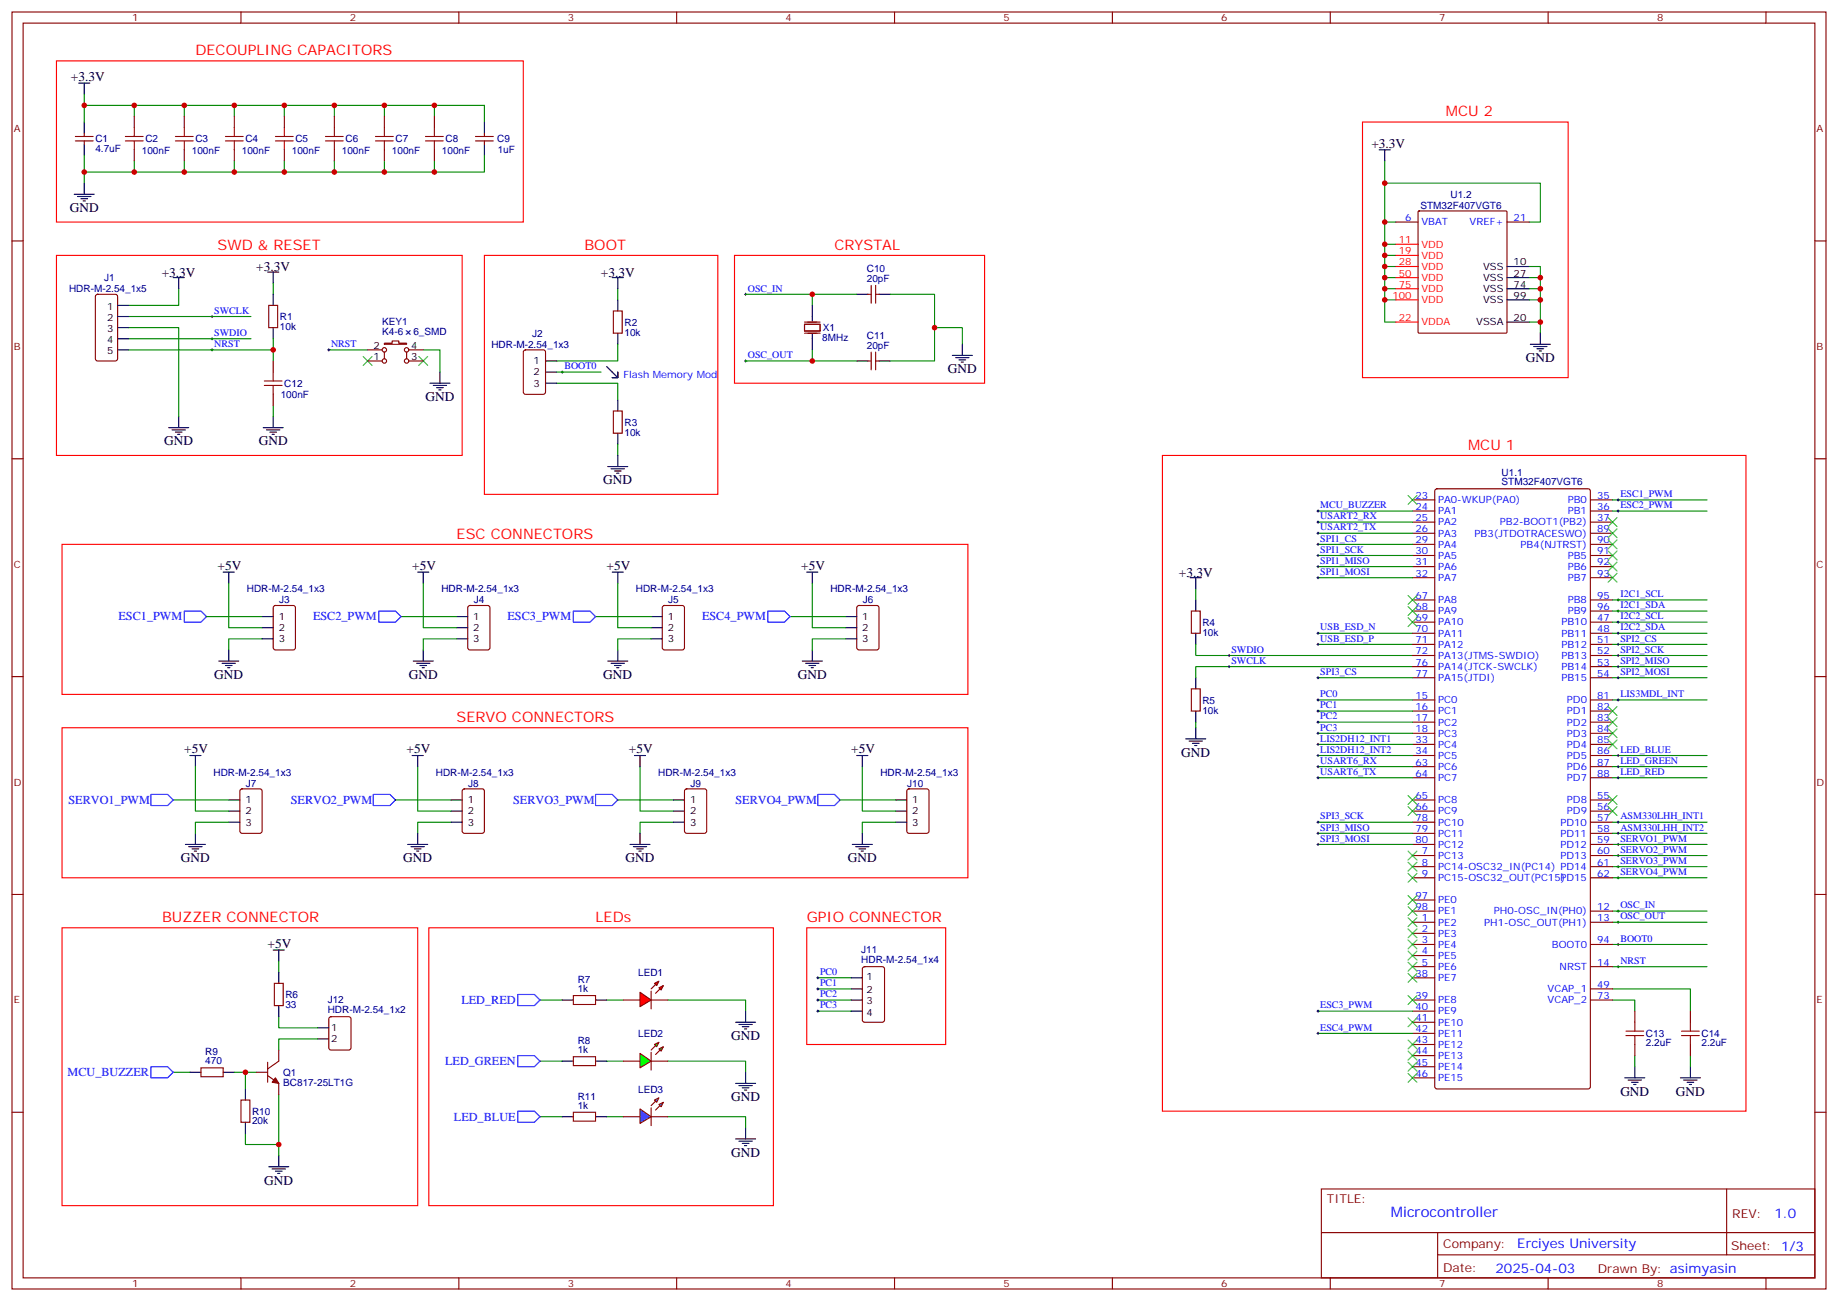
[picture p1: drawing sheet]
<svg xmlns="http://www.w3.org/2000/svg" width="583mm" height="413mm" viewBox="0 0 583 413" stroke-linecap="round" stroke-linejoin="round" font-family="sans-serif">
<g fill="none" stroke="#870000" stroke-width=".35">
<path d="M3.8 3.8h575.7v405.4h-575.7zM7.3 7.3h568.7v398.3h-568.7zM76.5 3.8v3.5M145.6 3.8v3.5M214.8 3.8v3.5M283.9 3.8v3.5M353.1 3.8v3.5M422.2 3.8v3.5M491.3 3.8v3.5M560.5 3.8v3.5M42.6 37v3.5M58.5 37v3.5"/>
<path d="M74.4 37v3.5M90.2 37v3.5M106.1 37v3.5M122 37v3.5M137.9 37v3.5M23.9 44.7h5.7M23.9 43.3h5.7M26.7 42.3v1M26.7 44.7v1.1M42.6 47.6v3.5M58.5 47.6v3.5M74.4 47.6v3.5"/>
<path d="M90.2 47.6v3.5M106.1 47.6v3.5M122 47.6v3.5M137.9 47.6v3.5M150.9 44.7h5.7M150.9 43.3h5.7M153.7 42.3v1M153.7 44.7v1.1M3.8 76.5h3.5M443 70.5h7.1M450.1 67.1l.3-.1h27.5l.3 .1 .1 38.3-.2 .3-27.7 .1-.3-.2zM478.3 70.5h7.1"/>
<path d="M576 76.5h3.5M30.5 93.6l.5-.2h5.6l.7 .4v20.1l-.4 .6-5.9 .1-.7-.5v-20zM85.3 96.9h2.8v7.1h-2.8zM194.7 98.7h2.8v7.1h-2.8zM275.4 93.4h1.1M276.5 90.6v5.6M277.9 90.6v5.6M277.9 93.4h1.1M86.7 114.6v3.5M116.7 114.6h4.6M116.7 111.1h4.6M122 108.9h2.5v-.7h2.1v.7h2.4v.4h-7z"/>
<path d="M122 111.8v2.1M129 111.8v2.1M129.8 114.6h4.5M129.8 111.1h4.5M166.3 111.3l.5-.2h5.6l.7 .4v13l-.4 .6-5.9 .1-.7-.5v-12.9zM255.3 102.9h5v2.2h-5zM255.3 102.2h5M255.3 105.8h5M275.4 114.6h1.1M276.5 111.8v5.6M277.9 111.8v5.6M277.9 114.6h1.1"/>
<path d="M86.7 125.2v3.5M194.7 130.5h2.8v7h-2.8zM3.8 145.6h3.5M448.3 158.7h7.1M455.6 155.4l.5-.2h47.9l.7 .4 .1 189.3-.5 .7-48.2 .1-.7-.5v-189.3zM504.8 158.7h7M576 145.6h3.5M448.3 162.2h7.1M448.3 165.7h7.1M448.3 169.3h7.1M448.3 172.8h7.1M448.3 176.3h7.1"/>
<path d="M448.3 179.8h7.1M504.8 162.2h7M504.8 165.7h7M504.8 169.3h7M504.8 172.8h7M504.8 176.3h7M504.8 179.8h7M86.9 192.4l.5-.2h5.7l.6 .4 .1 13-.5 .6-5.9 .1-.6-.5-.1-12.9zM148.7 192.4l.5-.2h5.6l.6 .4 .1 13-.5 .6-5.8 .1-.7-.5-.1-12.9zM210.4 192.4l.5-.2h5.6l.7 .4v13l-.4 .6-5.9 .1-.7-.5v-12.9zM272.2 192.4l.4-.2h5.7l.6 .4 .1 13-.5 .6-5.9 .1-.6-.5-.1-12.9zM378.1 194h2.8v7h-2.8z"/>
<path d="M448.3 183.4h7.1M448.3 197.5h7.1M448.3 190.4h7.1M448.3 194h7.1M504.8 183.4h7M504.8 197.5h7M504.8 190.4h7M504.8 194h7M3.8 214.8h3.5M378.1 218.7h2.8v7h-2.8zM448.3 201h7.1M448.3 204.5h7.1"/>
<path d="M448.3 208.1h7.1M448.3 211.6h7.1M448.3 215.1h7.1M504.8 201h7M504.8 204.5h7M504.8 208.1h7M504.8 211.6h7M504.8 215.1h7M576 214.8h3.5M448.3 222.2h7.1M448.3 225.7h7.1M448.3 229.2h7.1"/>
<path d="M448.3 232.8h7.1M448.3 236.3h7.1M448.3 239.8h7.1M504.8 222.2h7M504.8 225.7h7M504.8 229.2h7M504.8 232.8h7M504.8 236.3h7M504.8 239.8h7M76.4 250.6l.4-.2h5.7l.6 .4 .1 13-.5 .7h-5.9l-.6-.4-.1-13zM146.9 250.6l.5-.2h5.6l.7 .4v13l-.4 .7h-5.9l-.7-.4v-13zM217.5 250.6l.4-.2h5.7l.6 .4 .1 13-.5 .7h-5.9l-.6-.4-.1-13z"/>
<path d="M288 250.6l.5-.2h5.6l.7 .4 .1 13-.5 .7h-5.9l-.6-.4-.1-13zM448.3 253.9h7.1M448.3 257.5h7.1M448.3 243.3h7.1M448.3 246.9h7.1M504.8 253.9h7M504.8 257.5h7M504.8 243.3h7M504.8 246.9h7M448.3 271.6h7.1M448.3 275.1h7.1M448.3 278.6h7.1"/>
<path d="M448.3 261h7.1M448.3 264.5h7.1M448.3 268h7.1M504.8 271.6h7M504.8 275.1h7M504.8 278.6h7M504.8 261h7M504.8 264.5h7M504.8 268h7M3.8 283.9h3.5M448.3 292.7h7.1M448.3 296.3h7.1"/>
<path d="M448.3 299.8h7.1M448.3 285.7h7.1M448.3 289.2h7.1M504.8 292.7h7M504.8 299.8h7M504.8 289.2h7M576 283.9h3.5M87.1 312.1h2.8v7.1h-2.8zM182 316h7v2.8h-7zM273.9 307.1l.5-.3h5.6l.7 .5v16.5l-.4 .6-5.9 .1-.7-.5v-16.4zM448.3 303.3h7.1M448.3 306.8h7.1"/>
<path d="M448.3 310.4h7.1M448.3 317.4h7.1M504.8 306.8h7M504.8 317.4h7M504.8 313.9h7M63.8 338.9h7v2.9h-7zM84.9 337.2v6.3M88.5 333.3v3.5l-3.6 2.5M104.6 322.9l.5-.2h5.6l.7 .5v9.4l-.5 .6-5.8 .1-.7-.5v-9.4zM182 335.4h7v2.8h-7zM448.3 321h7.1M448.3 324.5h7.1"/>
<path d="M448.3 328h7.1M448.3 331.5h7.1M448.3 335.1h7.1M448.3 338.6h7.1M518.9 321v3.5M518.9 331.5v3.6M536.5 321v3.5M536.5 331.5v3.6M3.8 353.1h3.5M76.5 349.2h2.8v7h-2.8zM81.4 340.4h3.5M84.9 341.4l3.6 2.5v3.5"/>
<path d="M182 353.1h7v2.8h-7zM448.3 342.1h7.1M576 353.1h3.5M419.4 377.4h156.6v28.2h-156.6zM548 377.4v20.9M419.4 391.2h156.5M456.3 398.3h119.6M456.3 391.2v14.2M76.5 405.6v3.6M145.6 405.6v3.6M214.8 405.6v3.6M283.9 405.6v3.6"/>
<path d="M353.1 405.6v3.6M422.2 405.6v3.6M491.3 405.6v3.6M560.5 405.6v3.6"/>
<circle cx="122" cy="111.1" r=".71"/>
<circle cx="122" cy="114.6" r=".71"/>
<circle cx="129" cy="114.6" r=".71"/>
<circle cx="129" cy="111.1" r=".71"/>
</g>
<g fill="none" stroke="#f00" stroke-width=".35">
<path d="M17.9 19.3h148.2v51.2h-148.2zM432.4 38.7h65.3v81.2h-65.3zM443 77.5h7.1M17.9 81.1h128.8v63.5h-128.8zM153.7 81.1h74.1v75.8h-74.1zM233.1 81.1h79.4v40.5h-79.4zM443 81.1h7.1M443 84.6h7.1M443 88.1h7.1M443 91.7h7.1M443 95.2h7.1M443 102.2h7.1"/>
<path d="M19.7 172.8h287.5v47.6h-287.5zM19.7 231h287.5v47.6h-287.5zM19.7 294.5h112.9v88.2h-112.9zM256 294.5h44.1v37h-44.1z"/>
</g>
<g fill="none" stroke="#008700" stroke-width=".35">
<path d="M26.7 29.9v3.5M42.6 33.4h-15.9v5.3M42.6 37v-3.6h95.3v3.6M58.5 33.4v3.6M74.4 33.4v3.6M90.2 33.4v3.6M106.1 33.4v3.6M122 33.4v3.6M137.9 33.4h15.8v5.3M26.7 49.3v5.3h15.9M26.7 54.6v3.5M42.6 51.1v3.5h95.3v-3.5"/>
<path d="M58.5 51.1v3.5M74.4 51.1v3.5M90.2 51.1v3.5M106.1 51.1v3.5M122 51.1v3.5M153.7 49.3v5.3h-15.8M439.5 58.1h49.4v12.4h-3.5M439.5 51.1v19.4M439.5 77.5h3.5M443 70.5h-3.5v31.7h3.5M56.7 91.7v5.2h-15.8M86.7 89.9v3.5"/>
<path d="M196.1 91.7v3.5M236.6 93.4h21.2M271.9 93.4h-14.1v3.5M282.5 93.4h14.1v21.2h-14.1M439.5 81.1h3.5M439.5 84.6h3.5M439.5 88.1h3.5M439.5 91.7h3.5M439.5 95.2h3.5M485.4 84.6h3.5v17.6h-3.5M485.4 88.1h3.5M485.4 91.7h3.5"/>
<path d="M485.4 95.2h3.5M40.9 104h15.8v28.2M40.9 107.5h38.8M40.9 100.5h38.8M86.7 107.5v3.6h-45.8M86.7 111.1v3.5M104.4 111.1h12.3M134.3 111.1h5.3v7M176.7 118.1h14.1M196.1 109.3v5.3h-19.4M236.6 114.6h21.2M257.8 111.1v3.5h14.1"/>
<path d="M296.6 104h8.8v5.3M488.9 102.2v3.6M86.7 128.7v3.5M176.7 121.6h19.4v5.3M196.1 141v3.6M511.8 158.7h30M418.3 172.8h30M418.3 176.3h30M418.3 179.8h30M418.3 165.7h30M418.3 169.3h30M511.8 162.2h30"/>
<path d="M65.5 195.7h17.7M72.6 185.1v14.1h10.6M127.3 195.7h17.6M134.3 185.1v14.1h10.6M189 195.7h17.7M196.1 185.1v14.1h10.6M250.8 195.7h17.6M257.8 185.1v14.1h10.6M379.5 186.9v3.5M418.3 183.4h30M511.8 197.5h30M511.8 194h30"/>
<path d="M511.8 190.4h30M83.2 202.8h-10.6v3.5M144.9 202.8h-10.6v3.5M206.7 202.8h-10.6v3.5M268.4 202.8h-10.6v3.5M379.5 204.5v3.6h68.8M418.3 204.5h30M418.3 201h30M418.3 215.1h30M448.3 211.6h-68.8v3.5M511.8 204.5h30M511.8 201h30"/>
<path d="M511.8 208.1h30M511.8 211.6h30M511.8 215.1h30M379.5 229.2v1.8M418.3 236.3h30M418.3 239.8h30M418.3 222.2h30M418.3 225.7h30M418.3 229.2h30M418.3 232.8h30M511.8 222.2h30M55 253.9h17.6"/>
<path d="M62 243.3v14.2h10.6M125.5 253.9h17.7M132.6 243.3v14.2h10.6M196.1 253.9h17.6M203.1 243.3v14.2h10.6M266.6 253.9h17.7M273.7 243.3v14.2h10.6M418.3 243.3h30M418.3 246.9h30M72.6 261h-10.6v3.5M143.2 261h-10.6v3.5M213.7 261h-10.6v3.5"/>
<path d="M284.3 261h-10.6v3.5M418.3 268h30M418.3 264.5h30M418.3 261h30M511.8 278.6h30M511.8 275.1h30M511.8 271.6h30M511.8 268h30M511.8 264.5h30M511.8 261h30M511.8 292.7h30M511.8 289.2h30"/>
<path d="M511.8 299.8h30M88.5 305.1v3.5M171.4 317.4h7M192.5 317.4h5.3M211.9 317.4h24.7v3.6M259.6 317.4h10.6M259.6 313.9h10.6M259.6 310.4h10.6M511.8 313.9h24.7v7.1M511.8 317.4h7.1v3.6M511.8 306.8h30M88.5 322.7v3.5h12.3"/>
<path d="M100.8 329.8h-12.3v3.5M171.4 336.8h7M192.5 336.8h5.3M211.9 336.8h24.7v3.6M259.6 321h10.6M418.3 321h30M418.3 328h30M518.9 335.1v3.5M536.5 335.1v3.5M55 340.4h5.3M74.4 340.4h7M77.9 359.8v3.5h10.6"/>
<path d="M77.9 340.4v5.3M88.5 347.4v19.4M171.4 354.5h7M192.5 354.5h5.3M211.9 354.5h24.7v3.5"/>
</g>
<g fill="none" stroke="#000" stroke-width=".32">
<path d="M236.3 93.4h.7M236.6 93.1v.7M67 111.1h.7M67 107.5h.7M67 100.5h.7M67.3 100.1v.7M67.3 107.2v.7M67.3 110.7v.7M104 111.1h.7M104.4 110.7v.7M178.1 118.1h.7M178.4 117.8v.7"/>
<path d="M236.3 114.6h.7M236.6 114.2v.7M513.2 158.7h.7M513.6 158.3v.7M418 172.8h.7M418 176.3h.7M418 179.8h.7M418 165.7h.7M418 169.3h.7M418.3 165.4v.7M418.3 168.9v.7M418.3 172.4v.7"/>
<path d="M418.3 176v.7M418.3 179.5v.7M513.2 162.2h.7M513.6 161.9v.7M418 183.4h.7M418.3 183v.7M513.2 197.5h.7M513.2 194h.7M513.2 190.4h.7M513.6 190.1v.7M513.6 193.6v.7M513.6 197.1v.7"/>
<path d="M389.7 208.1h.8M389.7 211.6h.8M390.1 207.7v.7M390.1 211.2v.7M418 204.5h.7M418 201h.7M418 215.1h.7M418.3 200.7v.7M418.3 204.2v.7M418.3 214.8v.7M513.2 204.5h.7M513.2 201h.7"/>
<path d="M513.2 208.1h.7M513.2 211.6h.7M513.2 215.1h.7M513.6 200.7v.7M513.6 204.2v.7M513.6 207.7v.7M513.6 211.2v.7M513.6 214.8v.7M418 236.3h.7M418 239.8h.7M418 222.2h.7M418 225.7h.7"/>
<path d="M418 229.2h.7M418 232.8h.7M418.3 221.8v.7M418.3 225.4v.7M418.3 228.9v.7M418.3 232.4v.7M418.3 235.9v.7M418.3 239.5v.7M513.2 222.2h.7M513.6 221.8v.7M418 243.3h.7M418 246.9h.7"/>
<path d="M418.3 243v.7M418.3 246.5v.7M418 268h.7M418 264.5h.7M418 261h.7M418.3 260.6v.7M418.3 264.2v.7M418.3 267.7v.7M513.2 278.6h.7M513.2 275.1h.7M513.2 271.6h.7M513.2 268h.7"/>
<path d="M513.2 264.5h.7M513.2 261h.7M513.6 260.6v.7M513.6 264.2v.7M513.6 267.7v.7M513.6 271.2v.7M513.6 274.7v.7M513.6 278.3v.7M513.2 292.7h.7M513.2 289.2h.7M513.2 299.8h.7M513.6 288.9v.7"/>
<path d="M513.6 292.4v.7M513.6 299.4v.7M259.2 317.4h.7M259.2 313.9h.7M259.2 310.4h.7M259.6 310v.7M259.6 313.5v.8M259.6 317.1v.7M513.2 306.8h.7M513.6 306.5v.7M259.2 321h.7M259.6 320.6v.7"/>
<path d="M418 321h.7M418 328h.7M418.3 320.6v.7M418.3 327.7v.7"/>
</g>
<g fill="none" stroke="#000" stroke-width=".35">
<path d="M25 26.4h3.5M26.7 26.4v3.5M26.7 38.7v3.6M153.7 38.7v3.6M26.7 45.8v3.5M26.7 58.1v3.6M153.7 45.8v3.5M437.7 47.6h3.6M439.5 47.6v3.5M23.6 61.7h6.3M24.6 62.4h4.3M25.7 63.1h2.1"/>
<path d="M26.4 63.8h.7M37.3 96.9h3.6M55 88.1h3.5M56.7 88.1v3.6M84.9 86.4h3.6M86.7 86.4v3.5M86.7 93.4v3.5M194.3 88.1h3.5M196.1 88.1v3.6M196.1 95.2v3.5M257.8 96.9v5M271.9 93.4h3.5"/>
<path d="M279 93.4h3.5M478.3 88.1h7.1M478.3 84.6h7.1M478.3 91.7h7.1M478.3 95.2h7.1M37.3 100.5h3.6M37.3 104h3.6M37.3 107.5h3.6M37.3 111.1h3.6M86.7 104v3.5M139.6 118.1v3.5M173.1 114.6h3.6"/>
<path d="M173.1 118.1h3.6M192.5 116.3l3.6 3.6v-1.8v1.8h-1.8h1.8M196.1 105.8v3.5M257.8 106.1v5M271.9 114.6h3.5M279 114.6h3.5M302.3 112.8h6.3M303.3 113.5h4.3M304.4 114.2h2.1M305.1 114.9h.7M305.4 109.3v3.5M478.3 102.2h7.1"/>
<path d="M485.7 109.3h6.4M486.8 110h4.2M487.8 110.7h2.1M488.5 111.4h.7M488.9 105.8v3.5M53.6 135.7h6.3M54.6 136.5h4.2M55.7 137.2h2.1M56.4 137.9h.7M56.7 132.2v3.5M83.5 135.7h6.4M84.6 136.5h4.2"/>
<path d="M85.7 137.2h2.1M86.4 137.9h.7M86.7 132.2v3.5M136.5 121.6h6.3M137.5 122.3h4.2M138.6 123h2.1M139.3 123.8h.7M173.1 121.6h3.6M196.1 126.9v3.6M196.1 137.5v3.5M192.9 148.1h6.3M194 148.8h4.2"/>
<path d="M195 149.5h2.1M195.7 150.2h.7M196.1 144.6v3.5M70.8 181.6h3.6M72.6 181.6v3.5M83.2 195.7h3.5M83.2 199.2h3.5M132.6 181.6h3.5M134.3 181.6v3.5M144.9 195.7h3.5M144.9 199.2h3.5M194.3 181.6h3.5"/>
<path d="M196.1 181.6v3.5M206.7 195.7h3.5M206.7 199.2h3.5M256 181.6h3.6M257.8 181.6v3.5M268.4 195.7h3.5M268.4 199.2h3.5M377.8 183.4h3.5M379.5 183.4v3.5M379.5 190.4v3.6M69.4 209.8h6.4M70.5 210.5h4.2"/>
<path d="M71.5 211.2h2.2M72.2 211.9h.8M72.6 206.3v3.5M83.2 202.8h3.5M131.2 209.8h6.3M132.2 210.5h4.3M133.3 211.2h2.1M134 211.9h.7M134.3 206.3v3.5M144.9 202.8h3.5M192.9 209.8h6.3M194 210.5h4.2"/>
<path d="M195 211.2h2.1M195.7 211.9h.7M196.1 206.3v3.5M206.7 202.8h3.5M254.6 209.8h6.4M255.7 210.5h4.2M256.8 211.2h2.1M257.5 211.9h.7M257.8 206.3v3.5M268.4 202.8h3.5M379.5 201v3.5M379.5 215.1v3.6"/>
<path d="M60.3 239.8h3.5M62 239.8v3.5M130.8 239.8h3.5M132.6 239.8v3.5M201.4 239.8h3.5M203.1 239.8v3.5M271.9 239.8h3.5M273.7 239.8v3.5M376.3 234.5h6.4M377.4 235.2h4.2M378.5 235.9h2.1M379.2 236.6h.7"/>
<path d="M379.5 225.7v3.5M379.5 231v3.5M72.6 253.9h3.5M72.6 257.5h3.5M143.2 253.9h3.5M143.2 257.5h3.5M213.7 253.9h3.5M213.7 257.5h3.5M284.3 253.9h3.5M284.3 257.5h3.5M58.8 268h6.4M59.9 268.7h4.2"/>
<path d="M61 269.5h2.1M61.7 270.2h.7M62 264.5v3.5M72.6 261h3.5M129.4 268h6.3M130.5 268.7h4.2M131.5 269.5h2.1M132.2 270.2h.7M132.6 264.5v3.5M143.2 261h3.5M200 268h6.3M201 268.7h4.2"/>
<path d="M202.1 269.5h2.1M202.8 270.2h.7M203.1 264.5v3.5M213.7 261h3.5M270.5 268h6.4M271.6 268.7h4.2M272.6 269.5h2.1M273.3 270.2h.7M273.7 264.5v3.5M284.3 261h3.5M86.7 301.6h3.5M88.5 301.6v3.5"/>
<path d="M88.5 308.6v3.5M88.5 319.2v3.5M178.4 317.4h3.6M189 317.4h3.5M270.2 317.4h3.5M270.2 310.4h3.5M270.2 313.9h3.5M100.8 326.2h3.6M100.8 329.8h3.6M178.4 336.8h3.6M189 336.8h3.5M233.5 324.5h6.3"/>
<path d="M234.5 325.2h4.3M235.6 325.9h2.1M236.3 326.6h.7M236.6 321v3.5M270.2 321h3.5M518.9 338.6v3.5M536.5 338.6v3.5M60.3 340.4h3.5M70.8 340.4h3.6M77.9 345.7v3.5M77.9 356.2v3.6M178.4 354.5h3.6"/>
<path d="M189 354.5h3.5M233.5 343.9h6.3M234.5 344.6h4.3M235.6 345.3h2.1M236.3 346h.7M236.6 340.4v3.5M236.6 358v3.5M515.7 342.1h6.3M516.7 342.8h4.3M517.8 343.5h2.1M518.5 344.2h.7M533.3 342.1h6.4"/>
<path d="M534.4 342.8h4.2M535.4 343.5h2.2M536.2 344.2h.7M85.3 370.3h6.4M86.4 371.1h4.2M87.4 371.8h2.1M88.1 372.5h.7M88.5 366.8v3.5M233.5 361.5h6.3M234.5 362.2h4.3M235.6 362.9h2.1M236.3 363.6h.7"/>
</g>
<g fill="none" stroke="#3c3" stroke-width=".35">
<path d="M115.3 113.2l2.8 2.8M118.1 113.2l-2.8 2.8M132.9 113.2l2.8 2.8M135.7 113.2l-2.8 2.8M446.9 157.3l2.8 2.8M449.7 157.3l-2.8 2.8M510.4 164.3l2.8 2.8M510.4 171.4l2.8 2.8M510.4 174.9l2.8 2.8M510.4 178.4l2.8 2.9M513.2 164.3l-2.8 2.8M513.2 171.4l-2.8 2.8"/>
<path d="M513.2 174.9l-2.8 2.8M513.2 178.4l-2.8 2.9M446.9 192.5l2.8 2.9M446.9 196.1l2.8 2.8M449.7 192.5l-2.8 2.9M449.7 196.1l-2.8 2.8M510.4 182l2.8 2.8M513.2 182l-2.8 2.8M510.4 224.3l2.8 2.8M513.2 224.3l-2.8 2.8M446.9 252.5l2.8 2.8M449.7 252.5l-2.8 2.8"/>
<path d="M446.9 270.2l2.8 2.8M446.9 273.7l2.8 2.8M446.9 277.2l2.8 2.8M449.7 270.2l-2.8 2.8M449.7 273.7l-2.8 2.8M449.7 277.2l-2.8 2.8M446.9 291.3l2.8 2.8M446.9 294.9l2.8 2.8M446.9 298.4l2.8 2.8M446.9 287.8l2.8 2.8M446.9 284.3l2.8 2.8M449.7 287.8l-2.8 2.8"/>
<path d="M449.7 291.3l-2.8 2.8M449.7 294.9l-2.8 2.8M449.7 298.4l-2.8 2.8M449.7 284.3l-2.8 2.8M446.9 316l2.8 2.8M446.9 309l2.8 2.8M446.9 301.9l2.8 2.8M446.9 305.4l2.8 2.9M449.7 316l-2.8 2.8M449.7 309l-2.8 2.8M449.7 301.9l-2.8 2.8M449.7 305.4l-2.8 2.9"/>
<path d="M446.9 330.1l2.8 2.9M446.9 333.7l2.8 2.8M446.9 337.2l2.8 2.8M446.9 323.1l2.8 2.8M449.7 330.1l-2.8 2.9M449.7 333.7l-2.8 2.8M449.7 337.2l-2.8 2.8M449.7 323.1l-2.8 2.8M446.9 340.7l2.8 2.8M449.7 340.7l-2.8 2.8"/>
</g>
<g fill="none" stroke="#a10000" stroke-width=".35">
<path d="M39.8 43.3h5.6M39.8 44.7h5.6M42.6 40.5v2.8M42.6 44.7v2.9M55.7 43.3h5.6M55.7 44.7h5.6M58.5 40.5v2.8M58.5 44.7v2.9M71.5 43.3h5.7M71.5 44.7h5.7M74.4 40.5v2.8M74.4 44.7v2.9"/>
<path d="M87.4 43.3h5.7M87.4 44.7h5.7M90.2 40.5v2.8M90.2 44.7v2.9M103.3 43.3h5.6M103.3 44.7h5.6M106.1 40.5v2.8M106.1 44.7v2.9M119.2 43.3h5.6M119.2 44.7h5.6M122 40.5v2.8M122 44.7v2.9"/>
<path d="M135 43.3h5.7M135 44.7h5.7M137.9 40.5v2.8M137.9 44.7v2.9M86.7 118.1v2.8M83.9 120.9h5.6M83.9 122.3h5.6M86.7 122.3v2.9M516 327.3h5.7M516 328.7h5.7M518.9 324.5v2.8M518.9 328.7v2.8"/>
<path d="M533.7 327.3h5.6M533.7 328.7h5.6M536.5 324.5v2.8M536.5 328.7v2.8"/>
</g>
<path d="M58.5 194h5.3l1.7 1.7-1.7 1.8h-5.3zM120.2 194h5.3l1.8 1.7-1.8 1.8h-5.3zM182 194h5.3l1.7 1.7-1.7 1.8h-5.3zM243.7 194h5.3l1.8 1.7-1.8 1.8h-5.3zM47.9 252.2h5.3l1.8 1.7-1.8 1.8h-5.3zM118.5 252.2h5.3l1.7 1.7-1.7 1.8h-5.3zM189 252.2h5.3l1.8 1.7-1.8 1.8h-5.3zM259.6 252.2h5.3l1.7 1.7-1.7 1.8h-5.3zM164.3 315.7h5.3l1.8 1.7-1.8 1.8h-5.3zM47.9 338.6h5.3l1.8 1.8-1.8 1.7h-5.3zM164.3 335.1h5.3l1.8 1.7-1.8 1.8h-5.3zM164.3 352.7h5.3l1.8 1.8-1.8 1.7h-5.3z" fill="none" stroke="#00f" stroke-width=".35"/>
<path d="M87.4 342.1l1.1 1.8-2.1-.4z" fill="#870000" stroke="#870000" stroke-width=".35"/>
<path d="M203.1 352l3.6 2.5-3.6 2.1z" fill="#09f" stroke="#870000" stroke-width=".35"/>
<path d="M206.7 351.6v5.7z" fill="#f00" stroke="#870000" stroke-width=".35"/>
<g fill="#870000" stroke="#870000" stroke-width=".35">
<path d="M206.7 350.9l1.4-1.4z"/>
<path d="M208.1 352.4l1.4-1.5z"/>
</g>
<g fill="#09f" stroke="#870000" stroke-width=".35">
<path d="M207.7 349.2l1.4-.7-.7 1.4z"/>
<path d="M209.1 350.6l1.4-.7-.7 1.4z"/>
</g>
<path d="M197.8 354.5h5.3M206.7 354.5h5.2" fill="none" stroke="#870000" stroke-width=".35"/>
<g fill="#f00" stroke="#870000" stroke-width=".35">
<path d="M203.1 315l3.6 2.4-3.6 2.1z"/>
<path d="M206.7 314.6v5.7z"/>
</g>
<g fill="#870000" stroke="#870000" stroke-width=".35">
<path d="M206.7 313.9l1.4-1.4z"/>
<path d="M208.1 315.3l1.4-1.4z"/>
</g>
<g fill="#f00" stroke="#870000" stroke-width=".35">
<path d="M207.7 312.1l1.4-.7-.7 1.4z"/>
<path d="M209.1 313.5l1.4-.7-.7 1.5z"/>
</g>
<path d="M197.8 317.4h5.3M206.7 317.4h5.2M197.8 336.8h5.3M206.7 336.8h5.2" fill="none" stroke="#870000" stroke-width=".35"/>
<g fill="#0f0" stroke="#870000" stroke-width=".35">
<path d="M209.1 333l1.4-.8-.7 1.5z"/>
<path d="M207.7 331.5l1.4-.7-.7 1.4z"/>
</g>
<g fill="#870000" stroke="#870000" stroke-width=".35">
<path d="M209.5 333.3l-1.4 1.4z"/>
<path d="M206.7 333.3l1.4-1.4z"/>
</g>
<path d="M206.7 334v5.7z" fill="#f00" stroke="#870000" stroke-width=".35"/>
<path d="M203.1 334.4l3.6 2.4-3.6 2.1z" fill="#0f0" stroke="#870000" stroke-width=".35"/>
<path d="M368.9 144.6h185.2v208.1h-185.2zM136.1 294.5h109.4v88.2h-109.4z" fill="none" stroke="#f00" stroke-width=".35"/>
<path d="M418.3 162.2h30M511.8 239.8h30M511.8 243.3h30M511.8 246.9h30" fill="none" stroke="#008700" stroke-width=".35"/>
<path d="M418 162.2h.7M418.3 161.9v.7M513.2 239.8h.7M513.6 239.5v.7M513.2 243.3h.7M513.2 246.9h.7M513.6 243v.7M513.6 246.5v.7" fill="none" stroke="#000" stroke-width=".32"/>
<g fill="none" stroke="#3c3" stroke-width=".35">
<path d="M510.4 167.9l2.8 2.8M513.2 167.9l-2.8 2.8M446.9 189l2.8 2.8M449.7 189l-2.8 2.8M510.4 234.9l2.8 2.8M510.4 231.4l2.8 2.8M510.4 227.8l2.8 2.8M513.2 234.9l-2.8 2.8M513.2 231.4l-2.8 2.8M513.2 227.8l-2.8 2.8M446.9 256l2.8 2.9M449.7 256l-2.8 2.9"/>
<path d="M510.4 252.5l2.8 2.8M510.4 256l2.8 2.9M513.2 252.5l-2.8 2.8M513.2 256l-2.8 2.9"/>
</g>
<g fill="#c00">
<circle cx="257.8" cy="114.6" r=".88"/>
<circle cx="257.8" cy="93.4" r=".88"/>
<circle cx="296.6" cy="104" r=".88"/>
<circle cx="86.7" cy="111.1" r=".88"/>
<circle cx="137.9" cy="54.6" r=".88"/>
<circle cx="137.9" cy="33.4" r=".88"/>
<circle cx="122" cy="54.6" r=".88"/>
<circle cx="122" cy="33.4" r=".88"/>
<circle cx="106.1" cy="54.6" r=".88"/>
<circle cx="106.1" cy="33.4" r=".88"/>
<circle cx="58.5" cy="33.4" r=".88"/>
<circle cx="58.5" cy="54.6" r=".88"/>
<circle cx="26.7" cy="33.4" r=".88"/>
<circle cx="26.7" cy="54.6" r=".88"/>
<circle cx="42.6" cy="54.6" r=".88"/>
<circle cx="42.6" cy="33.4" r=".88"/>
<circle cx="90.2" cy="54.6" r=".88"/>
<circle cx="90.2" cy="33.4" r=".88"/>
<circle cx="74.4" cy="33.4" r=".88"/>
<circle cx="74.4" cy="54.6" r=".88"/>
<circle cx="88.5" cy="363.3" r=".88"/>
<circle cx="77.9" cy="340.4" r=".88"/>
<circle cx="439.5" cy="58.1" r=".88"/>
<circle cx="439.5" cy="70.5" r=".88"/>
<circle cx="439.5" cy="77.5" r=".88"/>
<circle cx="439.5" cy="81.1" r=".88"/>
<circle cx="439.5" cy="84.6" r=".88"/>
<circle cx="439.5" cy="88.1" r=".88"/>
<circle cx="439.5" cy="91.7" r=".88"/>
<circle cx="439.5" cy="95.2" r=".88"/>
<circle cx="488.9" cy="102.2" r=".88"/>
<circle cx="488.9" cy="88.1" r=".88"/>
<circle cx="488.9" cy="91.7" r=".88"/>
<circle cx="488.9" cy="95.2" r=".88"/>
</g>
<g font-size="4.6" fill="#f00">
<text x="62" y="17.6">DECOUPLING CAPACITORS</text>
<text x="458.9" y="37">MCU 2</text>
<text x="69.1" y="79.3">SWD &amp; RESET</text>
<text x="185.5" y="79.3">BOOT</text>
<text x="264.9" y="79.3">CRYSTAL</text>
<text x="465.9" y="142.8">MCU 1</text>
<text x="144.9" y="171">ESC CONNECTORS</text>
<text x="144.9" y="229.2">SERVO CONNECTORS</text>
<text x="51.4" y="292.7">BUZZER CONNECTOR</text>
<text x="189" y="292.7">LEDs</text>
<text x="256" y="292.7">GPIO CONNECTOR</text>
</g>
<text font-size="4.6" fill="#00f" x="441.5" y="386.4">Microcontroller</text>
<g font-size="4.2">
<text x="22.5" y="25.7">+3.3V</text>
<text x="435.3" y="46.8">+3.3V</text>
<text x="22.2" y="67.3">GND</text>
<text x="51.4" y="87.8">+3.3V</text>
<text x="81.3" y="86">+3.3V</text>
<text x="190.7" y="87.8">+3.3V</text>
<text x="300.8" y="118.5">GND</text>
<text x="484.3" y="114.9">GND</text>
<text x="135" y="127.3">GND</text>
<text x="52.1" y="141.4">GND</text>
<text x="82.1" y="141.4">GND</text>
<text x="191.5" y="153.7">GND</text>
<text x="69.1" y="180.9">+5V</text>
<text x="130.8" y="180.9">+5V</text>
<text x="192.5" y="180.9">+5V</text>
<text x="254.3" y="180.9">+5V</text>
<text x="374.1" y="183">+3.3V</text>
<text x="68" y="215.5">GND</text>
<text x="129.8" y="215.5">GND</text>
<text x="191.5" y="215.5">GND</text>
<text x="253.2" y="215.5">GND</text>
<text x="58.5" y="239.1">+5V</text>
<text x="129" y="239.1">+5V</text>
<text x="199.6" y="239.1">+5V</text>
<text x="270.2" y="239.1">+5V</text>
<text x="374.9" y="240.2">GND</text>
<text x="57.4" y="273.7">GND</text>
<text x="128" y="273.7">GND</text>
<text x="198.5" y="273.7">GND</text>
<text x="269.1" y="273.7">GND</text>
<text x="84.9" y="300.8">+5V</text>
<text x="232.1" y="330.1">GND</text>
<text x="514.3" y="347.8">GND</text>
<text x="531.9" y="347.8">GND</text>
<text x="232.1" y="349.5">GND</text>
<text x="232.1" y="367.2">GND</text>
<text x="83.9" y="376">GND</text>
</g>
<g font-size="4.2" fill="#00f">
<text x="563.2" y="386.7">1.0</text>
<text x="481.6" y="396.2">Erciyes University</text>
<text x="474.6" y="404">2025-04-03</text>
</g>
<g font-size="3.9" fill="#00f">
<text x="37.6" y="196.9">ESC1_PWM</text>
<text x="99.3" y="196.9">ESC2_PWM</text>
<text x="161.1" y="196.9">ESC3_PWM</text>
<text x="222.8" y="196.9">ESC4_PWM</text>
<text x="21.7" y="255.1">SERVO1_PWM</text>
<text x="92.3" y="255.1">SERVO2_PWM</text>
<text x="162.9" y="255.1">SERVO3_PWM</text>
<text x="233.4" y="255.1">SERVO4_PWM</text>
<text x="146.4" y="318.7">LED_RED</text>
<text x="21.4" y="341.6">MCU_BUZZER</text>
<text x="141.3" y="338">LED_GREEN</text>
<text x="144.1" y="355.7">LED_BLUE</text>
</g>
<g font-size="3.9" fill="#800">
<text x="421.1" y="382">TITLE:</text>
<text x="549.8" y="386.7">REV:</text>
<text x="458.1" y="396.2">Company:</text>
<text x="549.4" y="396.8">Sheet: 1/3</text>
<text x="458.1" y="403.9">Date:</text>
<text x="507.1" y="403.9">Drawn By: asimyasin</text>
</g>
<g font-size="3.2" fill="#800">
<text x="41.9" y="6.8">1</text>
<text x="111.1" y="6.8">2</text>
<text x="180.2" y="6.8">3</text>
<text x="249.3" y="6.8">4</text>
<text x="318.5" y="6.8">5</text>
<text x="387.6" y="6.8">6</text>
<text x="456.8" y="6.8">7</text>
<text x="525.9" y="6.8">8</text>
<text x="4.3" y="41.9">A</text>
<text x="576.5" y="41.9">A</text>
<text x="4.3" y="111.1">B</text>
<text x="576.5" y="111.1">B</text>
<text x="4.3" y="180.2">C</text>
<text x="576.5" y="180.2">C</text>
<text x="4.3" y="249.3">D</text>
<text x="576.5" y="249.3">D</text>
<text x="4.3" y="318.5">E</text>
<text x="576.5" y="318.5">E</text>
<text x="41.9" y="408.6">1</text>
<text x="111.1" y="408.6">2</text>
<text x="180.2" y="408.6">3</text>
<text x="249.3" y="408.6">4</text>
<text x="318.5" y="408.6">5</text>
<text x="387.6" y="408.6">6</text>
<text x="456.8" y="408.6">7</text>
<text x="525.9" y="408.6">8</text>
</g>
<g font-size="3.2" fill="#000080">
<text x="30.3" y="45.2">C1</text>
<text x="46.1" y="45.2">C2</text>
<text x="62" y="45.2">C3</text>
<text x="77.9" y="45.2">C4</text>
<text x="93.8" y="45.2">C5</text>
<text x="109.6" y="45.2">C6</text>
<text x="125.5" y="45.2">C7</text>
<text x="141.4" y="45.2">C8</text>
<text x="157.8" y="45.2">C9</text>
<text x="30.3" y="48.3">4.7uF</text>
<text x="45" y="48.7">100nF</text>
<text x="60.9" y="48.7">100nF</text>
<text x="76.8" y="48.7">100nF</text>
<text x="92.6" y="48.7">100nF</text>
<text x="108.5" y="48.7">100nF</text>
<text x="124.4" y="48.7">100nF</text>
<text x="140.3" y="48.7">100nF</text>
<text x="158" y="48.7">1uF</text>
<text x="460.4" y="62.8">U1.2</text>
<text x="450.8" y="66.4">STM32F407VGT6</text>
<text x="33.1" y="89.3">J1</text>
<text x="275.1" y="89.5">20pF</text>
<text x="275.1" y="86.4">C10</text>
<text x="21.9" y="92.8">HDR-M-2.54_1x5</text>
<text x="88.8" y="101.6">R1</text>
<text x="88.8" y="104.8">10k</text>
<text x="121.3" y="106.4">K4-6</text>
<text x="121.3" y="103.1">KEY1</text>
<text x="131.2" y="106.4">6_SMD</text>
<text x="168.9" y="106.9">J2</text>
<text x="198.2" y="106.6">10k</text>
<text x="198.2" y="103.4">R2</text>
<text x="261.1" y="105.2">X1</text>
<text x="275.1" y="107.6">C11</text>
<text x="156" y="110.5">HDR-M-2.54_1x3</text>
<text x="261" y="108.3">8MHz</text>
<text x="275.1" y="110.7">20pF</text>
<text x="90.2" y="122.8">C12</text>
<text x="89.1" y="126.3">100nF</text>
<text x="198.2" y="135.1">R3</text>
<text x="198.2" y="138.3">10k</text>
<text x="476.6" y="154">STM32F407VGT6</text>
<text x="476.6" y="151">U1.1</text>
<text x="78.3" y="188">HDR-M-2.54_1x3</text>
<text x="88.6" y="191.6">J3</text>
<text x="140.1" y="188">HDR-M-2.54_1x3</text>
<text x="150.4" y="191.6">J4</text>
<text x="201.8" y="188">HDR-M-2.54_1x3</text>
<text x="212.1" y="191.6">J5</text>
<text x="263.6" y="188">HDR-M-2.54_1x3</text>
<text x="273.8" y="191.6">J6</text>
<text x="381.6" y="201.8">10k</text>
<text x="381.6" y="198.6">R4</text>
<text x="381.6" y="226.5">10k</text>
<text x="381.6" y="223.3">R5</text>
<text x="67.8" y="246.2">HDR-M-2.54_1x3</text>
<text x="78" y="249.8">J7</text>
<text x="138.3" y="246.2">HDR-M-2.54_1x3</text>
<text x="148.6" y="249.8">J8</text>
<text x="208.9" y="246.2">HDR-M-2.54_1x3</text>
<text x="219.2" y="249.8">J9</text>
<text x="279.4" y="246.2">HDR-M-2.54_1x3</text>
<text x="287.9" y="249.8">J10</text>
<text x="273.4" y="305.8">HDR-M-2.54_1x4</text>
<text x="273.4" y="302.6">J11</text>
<text x="202.5" y="309.7">LED1</text>
<text x="90.6" y="316.7">R6</text>
<text x="183.4" y="315">1k</text>
<text x="183.4" y="312">R7</text>
<text x="90.6" y="319.9">33</text>
<text x="104" y="321.7">HDR-M-2.54_1x2</text>
<text x="104" y="318.5">J12</text>
<text x="202.5" y="329.1">LED2</text>
<text x="522.4" y="329.2">C13</text>
<text x="540" y="329.2">C14</text>
<text x="65.1" y="334.8">R9</text>
<text x="183.4" y="334.4">1k</text>
<text x="183.4" y="331.4">R8</text>
<text x="522.4" y="332.1">2.2uF</text>
<text x="540" y="332.1">2.2uF</text>
<text x="65.1" y="337.9">470</text>
<text x="89.9" y="341.5">Q1</text>
<text x="89.9" y="344.7">BC817-25LT1G</text>
<text x="202.5" y="346.8">LED3</text>
<text x="80" y="353.9">R10</text>
<text x="183.4" y="352">1k</text>
<text x="183.4" y="349.1">R11</text>
<text x="80" y="356.8">20k</text>
</g>
<g font-size="3.2" fill="#00f">
<text x="445.9" y="70.1">6</text>
<text x="451.1" y="71.5">VBAT</text>
<text x="466.4" y="71.5">VREF+</text>
<text x="480.4" y="70.1">21</text>
<text x="237.3" y="92.5">OSC_IN</text>
<text x="68" y="99.6">SWCLK</text>
<text x="68" y="106.6">SWDIO</text>
<text x="68" y="110.2">NRST</text>
<text x="105.1" y="110.2">NRST</text>
<text x="237.3" y="113.7">OSC_OUT</text>
<text x="179.1" y="117.2">BOOT0</text>
<text x="197.8" y="119.9">Flash Memory Mod</text>
<text x="419" y="161.3">MCU_BUZZER</text>
<text x="449.2" y="158.3">23</text>
<text x="449.2" y="161.9">24</text>
<text x="456.4" y="159.7">PA0-WKUP(PA0)</text>
<text x="497.6" y="159.7">PB0</text>
<text x="506.9" y="158.3">35</text>
<text x="506.9" y="161.9">36</text>
<text x="514.3" y="157.8">ESC1_PWM</text>
<text x="514.3" y="161.3">ESC2_PWM</text>
<text x="419" y="164.9">USART2_RX</text>
<text x="449.2" y="165.4">25</text>
<text x="456.4" y="163.3">PA1</text>
<text x="456.4" y="166.8">PA2</text>
<text x="476" y="166.8">PB2-BOOT1(PB2)</text>
<text x="497.6" y="163.3">PB1</text>
<text x="506.9" y="165.4">37</text>
<text x="419" y="171.9">SPI1_CS</text>
<text x="419" y="168.4">USART2_TX</text>
<text x="449.2" y="168.9">26</text>
<text x="449.2" y="172.4">29</text>
<text x="456.4" y="170.3">PA3</text>
<text x="456.4" y="173.8">PA4</text>
<text x="468" y="170.3">PB3(JTDOTRACESWO)</text>
<text x="482.6" y="173.8">PB4(NJTRST)</text>
<text x="506.9" y="168.9">89</text>
<text x="506.9" y="172.4">90</text>
<text x="419" y="175.4">SPI1_SCK</text>
<text x="419" y="179">SPI1_MISO</text>
<text x="449.2" y="176">30</text>
<text x="449.2" y="179.5">31</text>
<text x="456.4" y="177.4">PA5</text>
<text x="497.6" y="177.4">PB5</text>
<text x="506.9" y="176">91</text>
<text x="506.9" y="179.5">92</text>
<text x="419" y="182.5">SPI1_MOSI</text>
<text x="449.2" y="183">32</text>
<text x="456.4" y="180.9">PA6</text>
<text x="456.4" y="184.4">PA7</text>
<text x="497.6" y="180.9">PB6</text>
<text x="497.6" y="184.4">PB7</text>
<text x="506.9" y="183">93</text>
<text x="449.2" y="190.1">67</text>
<text x="456.4" y="191.5">PA8</text>
<text x="497.6" y="191.5">PB8</text>
<text x="506.9" y="190.1">95</text>
<text x="514.3" y="189.5">I2C1_SCL</text>
<text x="449.2" y="193.6">68</text>
<text x="449.2" y="197.1">69</text>
<text x="456.4" y="195">PA9</text>
<text x="497.6" y="195">PB9</text>
<text x="506.9" y="197.1">47</text>
<text x="506.9" y="193.6">96</text>
<text x="514.3" y="196.6">I2C2_SCL</text>
<text x="514.3" y="193.1">I2C1_SDA</text>
<text x="419" y="203.7">USB_ESD_P</text>
<text x="419" y="200.1">USB_ESD_N</text>
<text x="449.2" y="200.7">70</text>
<text x="456.4" y="198.5">PA10</text>
<text x="456.4" y="202.1">PA11</text>
<text x="495.6" y="198.5">PB10</text>
<text x="495.6" y="202.1">PB11</text>
<text x="506.9" y="200.7">48</text>
<text x="514.3" y="200.1">I2C2_SDA</text>
<text x="514.3" y="203.7">SPI2_CS</text>
<text x="390.8" y="207.2">SWDIO</text>
<text x="449.2" y="204.2">71</text>
<text x="449.2" y="207.7">72</text>
<text x="456.4" y="205.6">PA12</text>
<text x="456.4" y="209.1">PA13(JTMS-SWDIO)</text>
<text x="495.6" y="205.6">PB12</text>
<text x="495.6" y="209.1">PB13</text>
<text x="506.9" y="204.2">51</text>
<text x="506.9" y="207.7">52</text>
<text x="514.3" y="207.2">SPI2_SCK</text>
<text x="390.8" y="210.7">SWCLK</text>
<text x="419" y="214.2">SPI3_CS</text>
<text x="449.2" y="211.2">76</text>
<text x="449.2" y="214.8">77</text>
<text x="456.4" y="212.7">PA14(JTCK-SWCLK)</text>
<text x="495.6" y="212.7">PB14</text>
<text x="506.9" y="211.2">53</text>
<text x="506.9" y="214.8">54</text>
<text x="514.3" y="210.7">SPI2_MISO</text>
<text x="514.3" y="214.2">SPI2_MOSI</text>
<text x="419" y="221.3">PC0</text>
<text x="449.2" y="221.8">15</text>
<text x="456.4" y="216.2">PA15(JTDI)</text>
<text x="495.6" y="216.2">PB15</text>
<text x="506.9" y="221.8">81</text>
<text x="514.3" y="221.3">LIS3MDL_INT</text>
<text x="419" y="224.8">PC1</text>
<text x="449.2" y="225.4">16</text>
<text x="456.4" y="223.2">PC0</text>
<text x="456.4" y="226.8">PC1</text>
<text x="497.3" y="223.2">PD0</text>
<text x="497.3" y="226.8">PD1</text>
<text x="506.9" y="225.4">82</text>
<text x="419" y="228.4">PC2</text>
<text x="419" y="231.9">PC3</text>
<text x="449.2" y="228.9">17</text>
<text x="449.2" y="232.4">18</text>
<text x="456.4" y="230.3">PC2</text>
<text x="456.4" y="233.8">PC3</text>
<text x="497.3" y="230.3">PD2</text>
<text x="497.3" y="233.8">PD3</text>
<text x="506.9" y="228.9">83</text>
<text x="506.9" y="232.4">84</text>
<text x="419" y="235.4">LIS2DH12_INT1</text>
<text x="419" y="238.9">LIS2DH12_INT2</text>
<text x="449.2" y="235.9">33</text>
<text x="449.2" y="239.5">34</text>
<text x="456.4" y="237.3">PC4</text>
<text x="497.3" y="237.3">PD4</text>
<text x="506.9" y="235.9">85</text>
<text x="506.9" y="239.5">86</text>
<text x="514.3" y="238.9">LED_BLUE</text>
<text x="419" y="242.5">USART6_RX</text>
<text x="419" y="246">USART6_TX</text>
<text x="449.2" y="243">63</text>
<text x="456.4" y="240.9">PC5</text>
<text x="456.4" y="244.4">PC6</text>
<text x="497.3" y="240.9">PD5</text>
<text x="497.3" y="244.4">PD6</text>
<text x="506.9" y="243">87</text>
<text x="514.3" y="242.5">LED_GREEN</text>
<text x="514.3" y="246">LED_RED</text>
<text x="449.2" y="246.5">64</text>
<text x="456.4" y="247.9">PC7</text>
<text x="497.3" y="247.9">PD7</text>
<text x="506.9" y="246.5">88</text>
<text x="449.2" y="253.6">65</text>
<text x="449.2" y="257.1">66</text>
<text x="456.4" y="255">PC8</text>
<text x="497.3" y="255">PD8</text>
<text x="506.9" y="253.6">55</text>
<text x="506.9" y="257.1">56</text>
<text x="419" y="263.6">SPI3_MISO</text>
<text x="419" y="260.1">SPI3_SCK</text>
<text x="449.2" y="260.6">78</text>
<text x="456.4" y="258.5">PC9</text>
<text x="456.4" y="262">PC10</text>
<text x="495.3" y="262">PD10</text>
<text x="497.3" y="258.5">PD9</text>
<text x="506.9" y="260.6">57</text>
<text x="514.3" y="260.1">ASM330LHH_INT1</text>
<text x="514.3" y="263.6">ASM330LHH_INT2</text>
<text x="419" y="267.2">SPI3_MOSI</text>
<text x="449.2" y="264.2">79</text>
<text x="449.2" y="267.7">80</text>
<text x="456.4" y="265.6">PC11</text>
<text x="456.4" y="269.1">PC12</text>
<text x="495.3" y="265.6">PD11</text>
<text x="495.3" y="269.1">PD12</text>
<text x="506.9" y="264.2">58</text>
<text x="506.9" y="267.7">59</text>
<text x="514.3" y="267.2">SERVO1_PWM</text>
<text x="451.2" y="271.2">7</text>
<text x="451.2" y="274.7">8</text>
<text x="456.4" y="272.6">PC13</text>
<text x="495.3" y="272.6">PD13</text>
<text x="506.9" y="271.2">60</text>
<text x="506.9" y="274.7">61</text>
<text x="514.3" y="274.2">SERVO3_PWM</text>
<text x="514.3" y="270.7">SERVO2_PWM</text>
<text x="451.2" y="278.3">9</text>
<text x="456.4" y="276.2">PC14-OSC32_IN(PC14) PD14</text>
<text x="456.4" y="279.7">PC15-OSC32_OUT(PC15)</text>
<text x="495.3" y="279.7">PD15</text>
<text x="506.9" y="278.3">62</text>
<text x="514.3" y="277.7">SERVO4_PWM</text>
<text x="449.2" y="285.3">97</text>
<text x="456.4" y="286.7">PE0</text>
<text x="449.2" y="288.9">98</text>
<text x="451.2" y="292.4">1</text>
<text x="456.4" y="293.8">PE2</text>
<text x="456.4" y="290.3">PE1</text>
<text x="471.1" y="293.8">PH1-OSC_OUT(PH1)</text>
<text x="474.1" y="290.3">PH0-OSC_IN(PH0)</text>
<text x="506.9" y="288.9">12</text>
<text x="506.9" y="292.4">13</text>
<text x="514.3" y="291.9">OSC_OUT</text>
<text x="514.3" y="288.3">OSC_IN</text>
<text x="451.2" y="295.9">2</text>
<text x="451.2" y="299.4">3</text>
<text x="456.4" y="297.3">PE3</text>
<text x="506.9" y="299.4">94</text>
<text x="514.3" y="298.9">BOOT0</text>
<text x="451.2" y="303">4</text>
<text x="456.4" y="300.8">PE4</text>
<text x="456.4" y="304.4">PE5</text>
<text x="492.6" y="300.8">BOOT0</text>
<text x="514.3" y="306">NRST</text>
<text x="260.3" y="309.5">PC0</text>
<text x="449.2" y="310">38</text>
<text x="451.2" y="306.5">5</text>
<text x="456.4" y="307.9">PE6</text>
<text x="456.4" y="311.4">PE7</text>
<text x="495" y="307.9">NRST</text>
<text x="506.9" y="306.5">14</text>
<text x="260.3" y="316.5">PC2</text>
<text x="260.3" y="313">PC1</text>
<text x="449.2" y="317.1">39</text>
<text x="491.2" y="315">VCAP_1</text>
<text x="506.9" y="313.5">49</text>
<text x="506.9" y="317.1">73</text>
<text x="260.3" y="320.1">PC3</text>
<text x="419" y="320.1">ESC3_PWM</text>
<text x="449.2" y="320.6">40</text>
<text x="456.4" y="318.5">PE8</text>
<text x="456.4" y="322">PE9</text>
<text x="491.2" y="318.5">VCAP_2</text>
<text x="419" y="327.1">ESC4_PWM</text>
<text x="449.2" y="324.1">41</text>
<text x="449.2" y="327.7">42</text>
<text x="456.4" y="325.5">PE10</text>
<text x="456.4" y="329.1">PE11</text>
<text x="449.2" y="331.2">43</text>
<text x="449.2" y="334.7">44</text>
<text x="456.4" y="332.6">PE12</text>
<text x="449.2" y="338.2">45</text>
<text x="449.2" y="341.8">46</text>
<text x="456.4" y="336.1">PE13</text>
<text x="456.4" y="339.7">PE14</text>
<text x="456.4" y="343.2">PE15</text>
</g>
<g font-size="3.2" fill="#f00">
<text x="443.9" y="77.2">11</text>
<text x="443.9" y="80.7">19</text>
<text x="451.1" y="78.6">VDD</text>
<text x="451.1" y="82.1">VDD</text>
<text x="443.9" y="84.2">28</text>
<text x="443.9" y="87.8">50</text>
<text x="451.1" y="85.7">VDD</text>
<text x="451.1" y="89.2">VDD</text>
<text x="441.9" y="94.8">100</text>
<text x="443.9" y="91.3">75</text>
<text x="451.1" y="92.7">VDD</text>
<text x="443.9" y="101.9">22</text>
<text x="451.1" y="96.2">VDD</text>
<text x="451.1" y="103.3">VDDA</text>
</g>
<g font-size="3.2">
<text x="470.7" y="85.7">VSS</text>
<text x="470.7" y="89.2">VSS</text>
<text x="480.4" y="84.2">10</text>
<text x="480.4" y="87.8">27</text>
<text x="470.7" y="92.7">VSS</text>
<text x="480.4" y="91.3">74</text>
<text x="480.4" y="94.8">99</text>
<text x="34" y="98.4">1</text>
<text x="34" y="101.9">2</text>
<text x="470.7" y="96.2">VSS</text>
<text x="480.4" y="101.9">20</text>
<text x="34" y="105.4">3</text>
<text x="468.6" y="103.3">VSSA</text>
<text x="34" y="108.9">4</text>
<text x="34" y="112.5">5</text>
<text x="118.6" y="110.7">2</text>
<text x="130.5" y="110.7">4</text>
<text x="118.6" y="114.2">1</text>
<text x="130.5" y="114.2">3</text>
<text x="169.4" y="115.6">1</text>
<text x="169.4" y="119.2">2</text>
<text x="169.4" y="122.7">3</text>
<text x="88.5" y="196.8">1</text>
<text x="150.2" y="196.8">1</text>
<text x="211.9" y="196.8">1</text>
<text x="273.7" y="196.8">1</text>
<text x="88.5" y="203.8">3</text>
<text x="88.5" y="200.3">2</text>
<text x="150.2" y="203.8">3</text>
<text x="150.2" y="200.3">2</text>
<text x="211.9" y="203.8">3</text>
<text x="211.9" y="200.3">2</text>
<text x="273.7" y="203.8">3</text>
<text x="273.7" y="200.3">2</text>
<text x="77.9" y="255">1</text>
<text x="148.4" y="255">1</text>
<text x="219" y="255">1</text>
<text x="289.6" y="255">1</text>
<text x="77.9" y="262">3</text>
<text x="77.9" y="258.5">2</text>
<text x="148.4" y="262">3</text>
<text x="148.4" y="258.5">2</text>
<text x="219" y="262">3</text>
<text x="219" y="258.5">2</text>
<text x="289.6" y="262">3</text>
<text x="289.6" y="258.5">2</text>
<text x="275" y="311.1">1</text>
<text x="275" y="315.3">2</text>
<text x="275" y="318.8">3</text>
<text x="275" y="322.4">4</text>
<text x="105.1" y="327.3">1</text>
<text x="105.1" y="330.8">2</text>
</g>
</svg>
